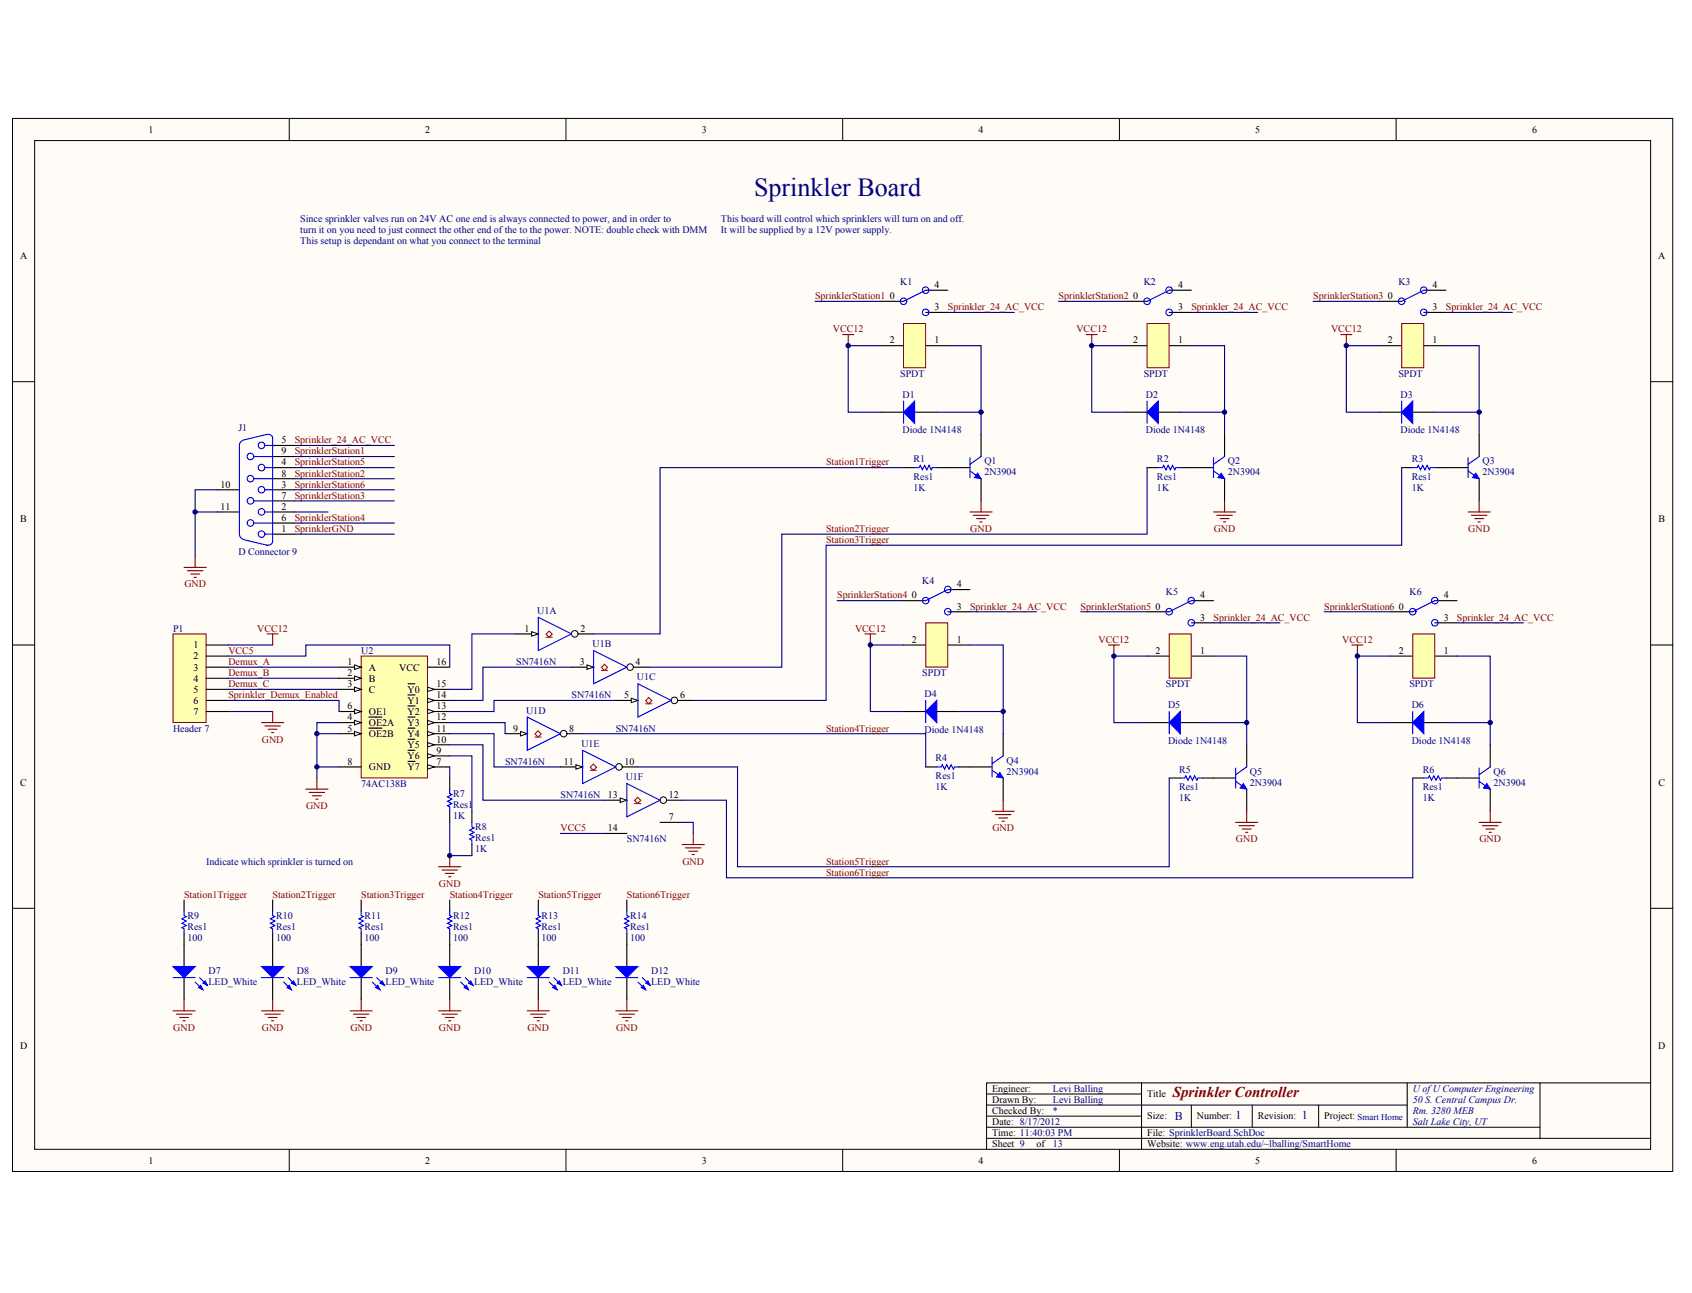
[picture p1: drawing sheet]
<svg xmlns="http://www.w3.org/2000/svg" width="271mm" height="207mm" viewBox="0 0 271 207" stroke-linecap="round" stroke-linejoin="round" font-family="sans-serif">
<g fill="#fffcf8" stroke="#000" stroke-width=".16">
<path d="M2 19h265.9v168.6h-265.9z"/>
<path d="M5.5 22.5h258.8v161.6h-258.8z"/>
</g>
<g fill="none" stroke="#000" stroke-width=".16">
<path d="M46.3 19v3.5M90.6 19v3.5M134.9 19v3.5M179.2 19v3.5M223.6 19v3.5M2 61.1h3.5M264.3 61.1h3.6M2 103.3h3.5M264.3 103.3h3.6M2 145.5h3.5M264.3 145.5h3.6M158 177h67.3"/>
<path d="M158 175.2h24.8M158 178.8h24.8M182.8 173.4h-24.8v10.7M190.8 177v3.5M200.5 177v3.5M211.2 177v3.5M225.3 173.4v7.1M246.6 173.4h-63.8v10.7M264.3 173.4h-17.7v8.9M46.3 184.1v3.5M90.6 184.1v3.5M134.9 184.1v3.5"/>
<path d="M158 182.3h106.3M158 180.5h88.6M179.2 184.1v3.5M223.6 184.1v3.5"/>
</g>
<path d="M141.1 48.3h3.6M141.1 55.4h3.6M148.2 46.5h3.6M148.2 50h3.6M148.2 55.4h3.6" fill="none" stroke="#000" stroke-width=".18"/>
<path d="M144.7 51.8h3.5v7.1h-3.5z" fill="#ffffb0" stroke="#800000" stroke-width=".16"/>
<g fill="none" stroke="#00f" stroke-width=".18">
<path d="M148.2 46.5l-3.5 1.8M39 70.5a.88 .88 0 0 0-.7 .8v14.2a.88 .88 0 0 0 .7 .9M40.6 76.7h3.1M40.6 73.1h3.1M42.4 78.4h1.3M42.4 74.9h1.3M42.4 71.3h1.3M42.7 69.6h.1a.66 .66 0 0 1 .8 .6M42.8 69.6l-3.8 .9M43.7 70.1v16.7M144.7 64.2v3.6M146.5 74.9h.7l.1-.4 .4 .7 .4-.7 .3 .7 .4-.7 .3 .7 .2-.3h.7"/>
<path d="M155.3 75.4l1.8 1.3M155.3 73.3v3.2M157.1 73.1l-1.8 1.3M39 86.4l3.8 .9M40.6 83.8h3.1M40.6 80.2h3.1M42.4 82h1.3M42.4 85.5h1.3M43.6 86.7a.66 .66 0 0 1-.9 .6"/>
<circle cx="144.7" cy="48.3" r=".52"/>
<circle cx="148.2" cy="46.5" r=".52"/>
<circle cx="148.2" cy="50" r=".52"/>
<circle cx="40.1" cy="76.7" r=".52"/>
<circle cx="40.1" cy="73.1" r=".52"/>
<circle cx="41.9" cy="74.9" r=".52"/>
<circle cx="41.9" cy="71.3" r=".52"/>
<circle cx="41.9" cy="78.4" r=".52"/>
<circle cx="40.1" cy="80.2" r=".52"/>
<circle cx="40.1" cy="83.8" r=".52"/>
<circle cx="41.9" cy="85.5" r=".52"/>
<circle cx="41.9" cy="82" r=".52"/>
</g>
<g fill="none" stroke="#000" stroke-width=".18">
<path d="M180.1 48.3h3.6M180.1 55.4h3.6M187.2 46.5h3.6M187.2 50h3.6M187.2 55.4h3.6M34.8 78.4h3.5M43.7 74.9h3.5M43.7 78.4h3.5M43.7 71.3h3.5M43.7 76.7h3.5M43.7 73.1h3.5M141.1 66h3.6"/>
<path d="M144.7 74.9h1.8M146.5 66h3.5M150 74.9h5.3M157.1 69.6v3.5M157.1 76.7v3.5M34.8 82h3.5M43.7 85.5h3.5M43.7 82h3.5M43.7 83.8h3.5M43.7 80.2h3.5"/>
</g>
<path d="M146.5 64.2v3.6l-1.8-1.8z" fill="#00f" stroke="#00f" stroke-width=".18"/>
<g fill="none" stroke="#000080" stroke-width=".18">
<path d="M130.5 48.3h10.6M151.8 55.4h5.3v10.6M151.8 50h10.6M34.8 78.4h-3.6v3.6M47.2 71.3h16M47.2 73.1h16M47.2 74.9h16M47.2 76.7h16M47.2 78.4h16M47.2 82h5.3M47.2 80.2h16M47.2 83.8h16"/>
<path d="M47.2 85.5h16"/>
</g>
<path d="M156.6 75.8l.5 .9-1.1-.2z" fill="#00f" stroke="#00f" stroke-width=".16"/>
<g fill="none" stroke="#800000" stroke-width=".18">
<path d="M134.9 53.6h1.8M135.8 53.6v1.8M29.5 90.9h3.5M30 91.4h2.5M30.5 91.9h1.5M31.1 92.5h.3M31.2 89.1v1.8M155.3 82h3.6M155.9 82.5h2.4M156.4 83.1h1.4M156.9 83.6h.4M157.1 80.2v1.8"/>
<path d="M42.8 101.5h1.7M43.7 101.5v1.8"/>
</g>
<path d="M183.7 51.8h3.5v7.1h-3.5z" fill="#ffffb0" stroke="#800000" stroke-width=".16"/>
<g fill="none" stroke="#00f" stroke-width=".18">
<path d="M187.2 46.5l-3.5 1.8M183.7 64.2v3.6M185.5 74.9h.7l.1-.4 .4 .7 .3-.7 .4 .7 .4-.7 .3 .7 .2-.3h.7M194.3 75.4l1.8 1.3M194.3 73.3v3.2M196.1 73.1l-1.8 1.3"/>
<circle cx="183.7" cy="48.3" r=".52"/>
<circle cx="187.2" cy="46.5" r=".52"/>
<circle cx="187.2" cy="50" r=".52"/>
</g>
<path d="M220.9 48.3h3.5M220.9 55.4h3.5M228 46.5h3.5M228 50h3.5M228 55.4h3.5M180.1 66h3.6M183.7 74.9h1.8M185.5 66h3.5M189 74.9h5.3M196.1 69.6v3.5M196.1 76.7v3.5" fill="none" stroke="#000" stroke-width=".18"/>
<path d="M185.5 64.2v3.6l-1.8-1.8z" fill="#00f" stroke="#00f" stroke-width=".18"/>
<path d="M169.5 48.3h10.6M190.8 55.4h5.3v10.6M190.8 50h10.6" fill="none" stroke="#000080" stroke-width=".18"/>
<path d="M195.6 75.8l.5 .9-1.1-.2z" fill="#00f" stroke="#00f" stroke-width=".16"/>
<path d="M173.9 53.6h1.8M174.8 53.6v1.8M194.3 82h3.6M194.8 82.5h2.5M195.4 83.1h1.4M195.9 83.6h.4M196.1 80.2v1.8" fill="none" stroke="#800000" stroke-width=".18"/>
<path d="M224.4 51.8h3.6v7.1h-3.6z" fill="#ffffb0" stroke="#800000" stroke-width=".16"/>
<g fill="none" stroke="#00f" stroke-width=".18">
<path d="M228 46.5l-3.6 1.8M224.4 64.2v3.6M226.2 74.9h.7l.2-.4 .4 .7 .3-.7 .4 .7 .3-.7 .4 .7 .2-.3h.7M235.1 75.4l1.8 1.3M235.1 73.3v3.2M236.9 73.1l-1.8 1.3"/>
<circle cx="224.4" cy="48.3" r=".52"/>
<circle cx="228" cy="46.5" r=".52"/>
<circle cx="228" cy="50" r=".52"/>
</g>
<path d="M220.9 66h3.5M224.4 74.9h1.8M226.2 66h3.6M229.8 74.9h5.3M236.9 69.6v3.5M236.9 76.7v3.5M144.7 96.2h3.5M151.8 94.4h3.5M151.8 98h3.5M144.7 103.3h3.5M151.8 103.3h3.5" fill="none" stroke="#000" stroke-width=".18"/>
<path d="M226.2 64.2v3.6l-1.8-1.8z" fill="#00f" stroke="#00f" stroke-width=".18"/>
<path d="M210.3 48.3h10.6M231.5 55.4h5.4v10.6M231.5 50h10.7" fill="none" stroke="#000080" stroke-width=".18"/>
<path d="M236.3 75.8l.6 .9-1.1-.2z" fill="#00f" stroke="#00f" stroke-width=".16"/>
<path d="M214.7 53.6h1.8M215.6 53.6v1.8M235.1 82h3.5M235.6 82.5h2.5M236.1 83.1h1.5M236.7 83.6h.3M236.9 80.2v1.8" fill="none" stroke="#800000" stroke-width=".18"/>
<path d="M148.2 99.8h3.6v7h-3.6z" fill="#ffffb0" stroke="#800000" stroke-width=".16"/>
<g fill="none" stroke="#00f" stroke-width=".18">
<path d="M151.8 94.4l-3.6 1.8M148.2 112.2v3.5M150 122.8h.7l.2-.3 .3 .7 .4-.7 .4 .7 .3-.7 .4 .7 .1-.4h.7M158.9 123.4l1.7 1.2M158.9 121.2v3.2M160.6 121.1l-1.7 1.2"/>
<circle cx="148.2" cy="96.2" r=".52"/>
<circle cx="151.8" cy="94.4" r=".52"/>
<circle cx="151.8" cy="98" r=".52"/>
</g>
<path d="M183.7 98h3.5M190.8 96.2h3.5M190.8 99.8h3.5M144.7 114h3.5M150 114h3.5M160.6 117.5v3.6M183.7 105.1h3.5M190.8 105.1h3.5M148.2 122.8h1.8M153.5 122.8h5.4M160.6 124.6v3.6" fill="none" stroke="#000" stroke-width=".18"/>
<path d="M150 112.2v3.5l-1.8-1.7z" fill="#00f" stroke="#00f" stroke-width=".18"/>
<path d="M134 96.2h10.7M155.3 98h10.7M155.3 103.3h5.3v10.7" fill="none" stroke="#000080" stroke-width=".18"/>
<path d="M160.1 123.7l.5 .9-1-.2z" fill="#00f" stroke="#00f" stroke-width=".16"/>
<path d="M138.5 101.5h1.8M139.4 101.5v1.8M158.9 129.9h3.5M159.4 130.5h2.5M159.9 131h1.4M160.5 131.5h.3M160.6 128.2v1.7" fill="none" stroke="#800000" stroke-width=".18"/>
<path d="M187.2 101.5h3.5v7.1h-3.5z" fill="#ffffb0" stroke="#800000" stroke-width=".16"/>
<g fill="none" stroke="#00f" stroke-width=".18">
<path d="M190.8 96.2l-3.6 1.8M187.2 114v3.5M189 124.6h.7l.2-.3 .3 .7 .4-.7 .3 .7 .4-.7 .4 .7 .1-.4h.7M197.9 125.1l1.7 1.3M197.9 123v3.2M199.6 122.8l-1.7 1.3"/>
<circle cx="187.2" cy="98" r=".52"/>
<circle cx="190.8" cy="99.7" r=".52"/>
<circle cx="190.8" cy="96.2" r=".52"/>
</g>
<path d="M222.7 98h3.5M229.8 96.2h3.5M229.8 99.8h3.5M183.7 115.7h3.5M189 115.7h3.5M199.6 119.3v3.5M222.7 105.1h3.5M229.8 105.1h3.5M187.2 124.6h1.8M192.5 124.6h5.4M199.6 126.4v3.5" fill="none" stroke="#000" stroke-width=".18"/>
<path d="M189 114v3.5l-1.8-1.8z" fill="#00f" stroke="#00f" stroke-width=".18"/>
<path d="M173 98h10.7M194.3 99.8h10.6M194.3 105.1h5.3v10.6" fill="none" stroke="#000080" stroke-width=".18"/>
<path d="M199.1 125.5l.5 .9-1-.2z" fill="#00f" stroke="#00f" stroke-width=".16"/>
<path d="M177.5 103.3h1.7M178.4 103.3v1.8M197.9 131.7h3.5M198.4 132.2h2.5M198.9 132.8h1.4M199.5 133.3h.3M199.6 129.9v1.8" fill="none" stroke="#800000" stroke-width=".18"/>
<path d="M226.2 101.5h3.5v7.1h-3.5z" fill="#ffffb0" stroke="#800000" stroke-width=".16"/>
<g fill="none" stroke="#00f" stroke-width=".18">
<path d="M229.8 96.2l-3.6 1.8M226.2 114v3.5M228 124.6h.7l.2-.3 .3 .7 .4-.7 .3 .7 .4-.7 .3 .7 .2-.4h.7M236.9 125.1l1.7 1.3M236.9 123v3.2M238.6 122.8l-1.7 1.3M27.7 156.6h3.5M29.5 145.9v.7l.3 .2-.7 .4 .7 .3-.7 .4 .7 .3-.7 .4 .4 .2v.7M31.2 157.3l1.3 1.2M32 156.6l1.2 1.2"/>
<circle cx="226.2" cy="98" r=".52"/>
<circle cx="229.8" cy="99.7" r=".52"/>
<circle cx="229.8" cy="96.2" r=".52"/>
</g>
<path d="M222.7 115.7h3.5M228 115.7h3.5M238.6 119.3v3.5M226.2 124.6h1.8M231.5 124.6h5.4M238.6 126.4v3.5M29.5 144.1v1.8M29.5 149.5v5.3M29.5 156.6v3.5" fill="none" stroke="#000" stroke-width=".18"/>
<g fill="#00f" stroke="#00f" stroke-width=".18">
<path d="M228 114v3.5l-1.8-1.8z"/>
<path d="M27.7 154.8h3.5l-1.7 1.8z"/>
<path d="M32.1 157.8l.4 .7-.7-.3z"/>
<path d="M32.8 157.1l.4 .7-.7-.3z"/>
</g>
<path d="M212 98h10.7M233.3 99.8h10.6M36.6 103.3h7.1M36.6 114h7.1M233.3 105.1h5.3v10.6" fill="none" stroke="#000080" stroke-width=".18"/>
<path d="M238.1 125.5l.5 .9-1-.2z" fill="#00f" stroke="#00f" stroke-width=".16"/>
<g fill="none" stroke="#800000" stroke-width=".18">
<path d="M41.9 115.7h3.5M42.4 116.3h2.5M42.9 116.8h1.5M43.5 117.3h.3M43.7 114v1.7M216.5 103.3h1.7M217.4 103.3v1.8M236.9 131.7h3.5M237.4 132.2h2.5M237.9 132.8h1.4M238.4 133.3h.4M238.6 129.9v1.8"/>
<path d="M27.7 161.9h3.5M28.2 162.4h2.5M28.8 163h1.4M29.3 163.5h.4M29.5 160.1v1.8"/>
</g>
<path d="M57.8 105.1h10.7v19.5h-10.7z" fill="#ffffb0" stroke="#800000" stroke-width=".16"/>
<path d="M54.3 106.9h3.5" fill="none" stroke="#000" stroke-width=".18"/>
<path d="M56.8 106.5l1 .4-1 .3z" fill="#fffcf8" stroke="#000" stroke-width=".16"/>
<path d="M54.3 108.6h3.5" fill="none" stroke="#000" stroke-width=".18"/>
<path d="M56.8 108.3l1 .3-1 .4z" fill="#fffcf8" stroke="#000" stroke-width=".16"/>
<path d="M54.3 110.4h3.5" fill="none" stroke="#000" stroke-width=".18"/>
<path d="M56.8 110l1 .4-1 .4z" fill="#fffcf8" stroke="#000" stroke-width=".16"/>
<path d="M54.3 115.7h3.5" fill="none" stroke="#000" stroke-width=".18"/>
<path d="M56.8 115.4l1 .3-1 .4z" fill="#fffcf8" stroke="#000" stroke-width=".16"/>
<path d="M54.3 117.5h3.5M59.1 114.8h2" fill="none" stroke="#000" stroke-width=".18"/>
<path d="M56.8 117.1l1 .4-1 .4z" fill="#fffcf8" stroke="#000" stroke-width=".16"/>
<path d="M54.3 114h3.5M59.1 116.6h2" fill="none" stroke="#000" stroke-width=".18"/>
<path d="M56.8 113.6l1 .4-1 .3z" fill="#fffcf8" stroke="#000" stroke-width=".16"/>
<path d="M68.5 122.8h3.5" fill="none" stroke="#000" stroke-width=".18"/>
<path d="M68.5 122.5l1 .3-1 .4z" fill="#fffcf8" stroke="#000" stroke-width=".16"/>
<path d="M54.3 122.8h3.5M65.3 121.9h1.1M68.5 121.1h3.5" fill="none" stroke="#000" stroke-width=".18"/>
<path d="M68.5 120.7l1 .4-1 .3z" fill="#fffcf8" stroke="#000" stroke-width=".16"/>
<path d="M68.5 119.3h3.5M65.3 120.2h1.1" fill="none" stroke="#000" stroke-width=".18"/>
<path d="M68.5 118.9l1 .4-1 .3z" fill="#fffcf8" stroke="#000" stroke-width=".16"/>
<path d="M65.3 118.4h1.1M68.5 117.5h3.5" fill="none" stroke="#000" stroke-width=".18"/>
<path d="M68.5 117.1l1 .4-1 .4z" fill="#fffcf8" stroke="#000" stroke-width=".16"/>
<path d="M65.3 116.6h1.1M68.5 115.7h3.5" fill="none" stroke="#000" stroke-width=".18"/>
<path d="M68.5 115.4l1 .3-1 .4z" fill="#fffcf8" stroke="#000" stroke-width=".16"/>
<path d="M65.3 114.8h1.1M68.5 114h3.5" fill="none" stroke="#000" stroke-width=".18"/>
<path d="M68.5 113.6l1 .4-1 .3z" fill="#fffcf8" stroke="#000" stroke-width=".16"/>
<path d="M65.3 113.1h1.1M68.5 112.2h3.5" fill="none" stroke="#000" stroke-width=".18"/>
<path d="M68.5 111.8l1 .4-1 .3z" fill="#fffcf8" stroke="#000" stroke-width=".16"/>
<path d="M65.3 111.3h1.1M68.5 110.4h3.5" fill="none" stroke="#000" stroke-width=".18"/>
<path d="M68.5 110l1 .4-1 .4z" fill="#fffcf8" stroke="#000" stroke-width=".16"/>
<path d="M65.3 109.5h1.1M68.5 106.9h3.5M82.6 101.5h3.6" fill="none" stroke="#000" stroke-width=".18"/>
<path d="M36.6 112.2h17.7v1.8M36.6 106.9h17.7M36.6 108.6h17.7M36.6 110.4h17.7" fill="none" stroke="#000080" stroke-width=".18"/>
<path d="M49 126.4h3.5M49.5 126.9h2.5M50 127.4h1.5M50.6 128h.3M50.7 124.6v1.8" fill="none" stroke="#800000" stroke-width=".18"/>
<path d="M85.1 101.2l1.1 .3-1.1 .4z" fill="#fffcf8" stroke="#000" stroke-width=".16"/>
<path d="M91.5 101.5h3.6" fill="none" stroke="#000" stroke-width=".18"/>
<circle cx="92" cy="101.5" r=".52" fill="#fffcf8" stroke="#000" stroke-width=".16"/>
<path d="M86.2 98.9l5.3 2.6-5.3 2.7z" fill="none" stroke="#00f" stroke-width=".18"/>
<path d="M87.4 102.1h1M87.9 101.1l.5 .5-.5 .5-.5-.5z" fill="none" stroke="#f00" stroke-width=".18"/>
<path d="M91.5 106.9h3.6" fill="none" stroke="#000" stroke-width=".18"/>
<path d="M94 106.5l1.1 .4-1.1 .3z" fill="#fffcf8" stroke="#000" stroke-width=".16"/>
<path d="M100.4 106.9h3.5" fill="none" stroke="#000" stroke-width=".18"/>
<circle cx="100.9" cy="106.8" r=".52" fill="#fffcf8" stroke="#000" stroke-width=".16"/>
<path d="M95.1 104.2l5.3 2.7-5.3 2.6z" fill="none" stroke="#00f" stroke-width=".18"/>
<path d="M96.3 107.4h1M96.8 106.4l.5 .5-.5 .5-.5-.5z" fill="none" stroke="#f00" stroke-width=".18"/>
<g fill="none" stroke="#000080" stroke-width=".18">
<path d="M141.1 55.4h-5.3v10.6h5.3M180.1 55.4h-5.3v10.6h5.3M220.9 55.4h-5.3v10.6h5.3M150 66h7.1v3.6M189 66h7.1v3.6M229.8 66h7.1v3.6M34.8 82h-3.6v7.1M50.7 117.5v5.3M144.7 103.3h-5.3v10.7h5.3M153.5 114h7.1v3.5M183.7 105.1h-5.3v10.6h5.3M192.5 115.7h7.1v3.6"/>
<path d="M222.7 105.1h-5.3v10.6h5.3M231.5 115.7h7.1v3.6"/>
</g>
<path d="M98.6 112.2h3.5" fill="none" stroke="#000" stroke-width=".18"/>
<path d="M101.1 111.8l1 .4-1 .3z" fill="#fffcf8" stroke="#000" stroke-width=".16"/>
<path d="M107.5 112.2h3.5" fill="none" stroke="#000" stroke-width=".18"/>
<circle cx="108" cy="112.2" r=".52" fill="#fffcf8" stroke="#000" stroke-width=".16"/>
<path d="M102.1 109.5l5.4 2.7-5.4 2.6z" fill="none" stroke="#00f" stroke-width=".18"/>
<path d="M103.4 112.7h1M103.9 111.7l.5 .5-.5 .5-.5-.5z" fill="none" stroke="#f00" stroke-width=".18"/>
<path d="M80.9 117.5h3.5" fill="none" stroke="#000" stroke-width=".18"/>
<path d="M83.4 117.1l1 .4-1 .4z" fill="#fffcf8" stroke="#000" stroke-width=".16"/>
<path d="M89.7 117.5h3.6" fill="none" stroke="#000" stroke-width=".18"/>
<circle cx="90.3" cy="117.5" r=".52" fill="#fffcf8" stroke="#000" stroke-width=".16"/>
<path d="M84.4 114.8l5.3 2.7-5.3 2.7z" fill="none" stroke="#00f" stroke-width=".18"/>
<path d="M85.7 118h1M86.2 117l.5 .5-.5 .5-.5-.5z" fill="none" stroke="#f00" stroke-width=".18"/>
<path d="M89.7 122.8h3.6" fill="none" stroke="#000" stroke-width=".18"/>
<path d="M92.2 122.5l1.1 .3-1.1 .4z" fill="#fffcf8" stroke="#000" stroke-width=".16"/>
<path d="M98.6 122.8h3.5" fill="none" stroke="#000" stroke-width=".18"/>
<circle cx="99.1" cy="122.8" r=".52" fill="#fffcf8" stroke="#000" stroke-width=".16"/>
<path d="M93.3 120.2l5.3 2.6-5.3 2.7z" fill="none" stroke="#00f" stroke-width=".18"/>
<path d="M94.5 123.4h1M95 122.4l.5 .5-.5 .5-.5-.5z" fill="none" stroke="#f00" stroke-width=".18"/>
<path d="M96.8 133.5h3.6M96.8 128.2h3.6M105.7 131.7h3.5" fill="none" stroke="#000" stroke-width=".18"/>
<path d="M99.3 127.8l1.1 .4-1.1 .3z" fill="#fffcf8" stroke="#000" stroke-width=".16"/>
<path d="M105.7 128.2h3.5" fill="none" stroke="#000" stroke-width=".18"/>
<circle cx="106.2" cy="128.1" r=".52" fill="#fffcf8" stroke="#000" stroke-width=".16"/>
<path d="M72 126.4v.7l.4 .2-.7 .3 .7 .4-.7 .3 .7 .4-.7 .3 .3 .2v.7M75.6 131.7v.7l.3 .2-.7 .4 .7 .3-.7 .4 .7 .3-.7 .4 .4 .1v.8M100.4 125.5l5.3 2.7-5.3 2.6z" fill="none" stroke="#00f" stroke-width=".18"/>
<path d="M101.6 128.7h1M102.1 127.7l.5 .5-.5 .5-.5-.5z" fill="none" stroke="#f00" stroke-width=".18"/>
<path d="M54.3 115.7h-3.6v1.8h3.6M72 115.7h8.9v1.8M72 117.5h7.1v5.3h10.6M72 119.3h5.3v8.9h19.5M82.6 101.5h-7v8.9h-3.6M91.5 106.9h-14.2v5.3h-5.3M98.6 112.2h-19.5v1.8h-7.1M54.3 122.8h-3.6v1.8M72 121.1h3.6v8.8M72 131.7v5.3h3.6M72 122.8v1.8" fill="none" stroke="#000080" stroke-width=".18"/>
<path d="M72 124.6v1.8M72 129.9v1.8M75.6 129.9v1.8M75.6 135.3v1.7" fill="none" stroke="#000" stroke-width=".18"/>
<path d="M70.2 138.8h3.6M70.8 139.3h2.5M71.3 139.9h1.4M72 137v1.8M71.8 140.4h.4" fill="none" stroke="#800000" stroke-width=".18"/>
<path d="M27.7 101.5h5.3v14.2h-5.3z" fill="#ffffb0" stroke="#800000" stroke-width=".16"/>
<g fill="none" stroke="#000" stroke-width=".18">
<path d="M33 103.3h3.6M33 105.1h3.6M33 106.9h3.6M33 108.6h3.6M33 110.4h3.6M33 112.2h3.6M33 114h3.6M43.7 144.1v1.8M43.7 149.5v5.3M43.7 156.6v3.5M57.8 144.1v1.8M57.8 149.5v5.3"/>
<path d="M57.8 156.6v3.5M72 144.1v1.8M72 149.5v5.3M72 156.6v3.5M86.2 144.1v1.8M86.2 149.5v5.3M86.2 156.6v3.5M100.4 144.1v1.8M100.4 149.5v5.3M100.4 156.6v3.5"/>
</g>
<path d="M144.7 74.9h-39v26.6h-10.6M183.7 74.9v10.6h-58.5v21.4h-21.3M224.4 74.9v12.4h-92.1v24.9h-21.3M36.6 105.1h12.4v-1.8h23v3.6M93.3 117.5h54.9v5.3M89.7 133.5h7.1M102.1 122.8h16v16h69.1v-14.2M109.2 131.7h1.8v1.8M226.2 124.6v16h-109.9v-12.4h-7.1" fill="none" stroke="#000080" stroke-width=".18"/>
<g fill="none" stroke="#800000" stroke-width=".18">
<path d="M109.2 135.3h3.6M109.8 135.8h2.4M110.3 136.3h1.4M110.8 136.9h.4M111 133.5v1.8M41.9 161.9h3.5M42.4 162.4h2.5M42.9 163h1.5M43.5 163.5h.3M43.7 160.1v1.8M56.1 161.9h3.5M56.6 162.4h2.5"/>
<path d="M57.1 163h1.4M57.7 163.5h.3M57.8 160.1v1.8M70.2 161.9h3.6M70.8 162.4h2.5M71.3 163h1.4M71.8 163.5h.4M72 160.1v1.8M84.4 161.9h3.6M85 162.4h2.4M85.5 163h1.4M86 163.5h.4"/>
<path d="M86.2 160.1v1.8M98.6 161.9h3.5M99.1 162.4h2.5M99.7 163h1.4M100.2 163.5h.4M100.4 160.1v1.8"/>
</g>
<g fill="none" stroke="#00f" stroke-width=".18">
<path d="M41.9 156.6h3.5M43.7 145.9v.7l.3 .2-.7 .4 .7 .3-.7 .4 .7 .3-.7 .4 .4 .2v.7M45.4 157.3l1.3 1.2M46.1 156.6l1.3 1.2M56.1 156.6h3.5M57.8 145.9v.7l.4 .2-.7 .4 .7 .3-.7 .4 .7 .3-.7 .4 .3 .2v.7M59.6 157.3l1.2 1.2M60.3 156.6l1.3 1.2M70.2 156.6h3.6M72 145.9v.7l.4 .2-.7 .4 .7 .3-.7 .4 .7 .3-.7 .4 .3 .2v.7M73.8 157.3l1.2 1.2M74.5 156.6l1.2 1.2"/>
<path d="M84.4 156.6h3.6M86.2 145.9v.7l.3 .2-.7 .4 .7 .3-.7 .4 .7 .3-.7 .4 .4 .2v.7M88 157.3l1.2 1.2M88.7 156.6l1.2 1.2M98.6 156.6h3.5M100.4 145.9v.7l.3 .2-.7 .4 .7 .3-.7 .4 .7 .3-.7 .4 .4 .2v.7M102.1 157.3l1.3 1.2M102.9 156.6l1.2 1.2"/>
</g>
<g fill="#00f" stroke="#00f" stroke-width=".18">
<path d="M41.9 154.8h3.5l-1.7 1.8z"/>
<path d="M46.3 157.8l.4 .7-.7-.3z"/>
<path d="M47 157.1l.4 .7-.7-.3z"/>
<path d="M56.1 154.8h3.5l-1.8 1.8z"/>
<path d="M60.5 157.8l.3 .7-.7-.3z"/>
<path d="M61.2 157.1l.4 .7-.8-.3z"/>
<path d="M70.2 154.8h3.6l-1.8 1.8z"/>
<path d="M74.7 157.8l.3 .7-.7-.3z"/>
<path d="M75.4 157.1l.3 .7-.7-.3z"/>
<path d="M84.4 154.8h3.6l-1.8 1.8z"/>
<path d="M88.9 157.8l.3 .7-.7-.3z"/>
<path d="M89.6 157.1l.3 .7-.7-.3z"/>
<path d="M98.6 154.8h3.5l-1.7 1.8z"/>
<path d="M103 157.8l.4 .7-.7-.3z"/>
<path d="M103.7 157.1l.4 .7-.7-.3z"/>
</g>
<g fill="#000080" stroke="#000080" stroke-width=".16">
<circle cx="31.2" cy="82" r=".35"/>
<circle cx="50.7" cy="122.8" r=".35"/>
<circle cx="50.7" cy="117.5" r=".35"/>
<circle cx="72" cy="137" r=".35"/>
<circle cx="135.8" cy="55.4" r=".35"/>
<circle cx="139.4" cy="103.3" r=".35"/>
<circle cx="157.1" cy="66" r=".35"/>
<circle cx="160.6" cy="113.9" r=".35"/>
<circle cx="174.8" cy="55.4" r=".35"/>
<circle cx="178.4" cy="105.1" r=".35"/>
<circle cx="196.1" cy="66" r=".35"/>
<circle cx="199.6" cy="115.7" r=".35"/>
<circle cx="215.6" cy="55.4" r=".35"/>
<circle cx="217.3" cy="105.1" r=".35"/>
<circle cx="236.8" cy="66" r=".35"/>
<circle cx="238.6" cy="115.7" r=".35"/>
</g>
<text font-size="4.2" fill="#000080" x="120.8" y="31.4">Sprinkler Board</text>
<text font-size="2.4" fill="#800000" x="187.8" y="175.7">Sprinkler Controller</text>
<g font-size="1.9" fill="#000080">
<text x="188.1" y="179.4">B</text>
<text x="197.9" y="179.2">1</text>
<text x="208.5" y="179.2">1</text>
</g>
<g font-size="1.6">
<text x="23.8" y="21.3">1</text>
<text x="68.1" y="21.3">2</text>
<text x="112.4" y="21.3">3</text>
<text x="156.7" y="21.3">4</text>
<text x="201" y="21.3">5</text>
<text x="245.3" y="21.3">6</text>
<text x="3.2" y="41.5">A</text>
<text x="265.5" y="41.5">A</text>
<text x="142.5" y="47.9">0</text>
<text x="149.7" y="46.1">4</text>
<text x="181.5" y="47.9">0</text>
<text x="188.6" y="46.1">4</text>
<text x="222.2" y="47.9">0</text>
<text x="229.4" y="46.1">4</text>
<text x="149.7" y="49.7">3</text>
<text x="188.6" y="49.7">3</text>
<text x="229.4" y="49.7">3</text>
<text x="142.5" y="55">2</text>
<text x="149.7" y="55">1</text>
<text x="181.5" y="55">2</text>
<text x="188.6" y="55">1</text>
<text x="222.2" y="55">2</text>
<text x="229.4" y="55">1</text>
<text x="45.1" y="71">5</text>
<text x="45.1" y="74.5">4</text>
<text x="45.1" y="76.3">8</text>
<text x="45.1" y="72.8">9</text>
<text x="3.2" y="83.6">B</text>
<text x="35.3" y="81.6">11</text>
<text x="35.3" y="78.1">10</text>
<text x="45.1" y="81.6">2</text>
<text x="45.1" y="78.1">3</text>
<text x="45.1" y="83.4">6</text>
<text x="45.1" y="79.9">7</text>
<text x="265.6" y="83.6">B</text>
<text x="45.1" y="85.2">1</text>
<text x="146" y="95.9">0</text>
<text x="153.2" y="94.1">4</text>
<text x="192.2" y="95.9">4</text>
<text x="231.2" y="95.9">4</text>
<text x="84" y="101.2">1</text>
<text x="92.9" y="101.2">2</text>
<text x="153.2" y="97.6">3</text>
<text x="185" y="97.6">0</text>
<text x="192.2" y="99.4">3</text>
<text x="224" y="97.6">0</text>
<text x="231.2" y="99.4">3</text>
<text x="31" y="103.8">1</text>
<text x="31" y="105.6">2</text>
<text x="31" y="107.4">3</text>
<text x="55.6" y="106.5">1</text>
<text x="59.1" y="107.4">A</text>
<text x="63.9" y="107.4">VCC</text>
<text x="69.9" y="106.5">16</text>
<text x="92.8" y="106.5">3</text>
<text x="101.8" y="106.5">4</text>
<text x="146" y="103">2</text>
<text x="153.2" y="103">1</text>
<text x="185" y="104.7">2</text>
<text x="192.2" y="104.7">1</text>
<text x="224" y="104.7">2</text>
<text x="231.2" y="104.7">1</text>
<text x="31" y="109.2">4</text>
<text x="31" y="110.9">5</text>
<text x="31" y="112.7">6</text>
<text x="55.6" y="108.3">2</text>
<text x="55.6" y="110.1">3</text>
<text x="55.6" y="113.6">6</text>
<text x="59.1" y="109.2">B</text>
<text x="59.1" y="110.9">C</text>
<text x="65.3" y="112.7">Y1</text>
<text x="65.3" y="110.9">Y0</text>
<text x="69.9" y="113.6">13</text>
<text x="69.9" y="111.8">14</text>
<text x="69.9" y="110.1">15</text>
<text x="99.9" y="111.8">5</text>
<text x="108.9" y="111.8">6</text>
<text x="31" y="114.5">7</text>
<text x="55.6" y="115.4">4</text>
<text x="55.6" y="117.2">5</text>
<text x="59.1" y="116.3">OE2A</text>
<text x="59.1" y="118">OE2B</text>
<text x="59.1" y="114.5">OE1</text>
<text x="65.3" y="119.8">Y5</text>
<text x="65.3" y="118">Y4</text>
<text x="65.3" y="116.3">Y3</text>
<text x="65.3" y="114.5">Y2</text>
<text x="69.9" y="118.9">10</text>
<text x="69.9" y="117.2">11</text>
<text x="69.9" y="115.4">12</text>
<text x="82.2" y="117.2">9</text>
<text x="91.2" y="117.2">8</text>
<text x="3.2" y="125.8">C</text>
<text x="55.6" y="122.5">8</text>
<text x="59.1" y="123.4">GND</text>
<text x="65.3" y="123.4">Y7</text>
<text x="65.3" y="121.6">Y6</text>
<text x="69.9" y="122.5">7</text>
<text x="69.9" y="120.7">9</text>
<text x="90.3" y="122.5">11</text>
<text x="100" y="122.5">10</text>
<text x="265.6" y="125.8">C</text>
<text x="97.4" y="127.8">13</text>
<text x="107.1" y="131.4">7</text>
<text x="107.1" y="127.8">12</text>
<text x="97.4" y="133.1">14</text>
<text x="3.2" y="168">D</text>
<text x="265.5" y="168">D</text>
<text x="158.9" y="174.9">Engineer:</text>
<text x="158.9" y="176.6">Drawn By:</text>
<text x="158.9" y="178.4">Checked By:</text>
<text x="183.7" y="175.7">Title</text>
<text x="183.7" y="179.3">Size:</text>
<text x="191.7" y="179.3">Number:</text>
<text x="201.4" y="179.3">Revision:</text>
<text x="212" y="179.3">Project: Smart Home</text>
<text x="158.9" y="180.2">Date: 8/17/2012</text>
<text x="158.9" y="183.7">Sheet 9</text>
<text x="158.9" y="182">Time: 11:40:03 PM</text>
<text x="166" y="183.7">of</text>
<text x="183.7" y="182">File: SprinklerBoard.SchDoc</text>
<text x="183.7" y="183.7">Website: www.eng.utah.edu/~lballing/SmartHome</text>
<text x="23.8" y="186.4">1</text>
<text x="68.1" y="186.4">2</text>
<text x="112.4" y="186.4">3</text>
<text x="156.7" y="186.4">4</text>
<text x="201" y="186.4">5</text>
<text x="245.3" y="186.4">6</text>
</g>
<g font-size="1.6" fill="#000080">
<text x="48.1" y="35.5">Since sprinkler valves run on 24V AC one end is always connected to power, and in order to</text>
<text x="115.4" y="35.5">This board will control which sprinklers will turn on and off.</text>
<text x="48.1" y="37.3">turn it on you need to just connect the other end of the to the power. NOTE: double check with DMM</text>
<text x="48.1" y="39">This setup is dependant on what you connect to the terminal</text>
<text x="115.4" y="37.3">It will be supplied by a 12V power supply.</text>
<text x="144.1" y="45.6">K1</text>
<text x="183.1" y="45.6">K2</text>
<text x="223.9" y="45.6">K3</text>
<text x="144.1" y="60.3">SPDT</text>
<text x="144.5" y="63.7">D1</text>
<text x="183.1" y="60.3">SPDT</text>
<text x="183.5" y="63.7">D2</text>
<text x="223.9" y="60.3">SPDT</text>
<text x="224.3" y="63.7">D3</text>
<text x="38.2" y="69">J1</text>
<text x="144.5" y="69.4">Diode 1N4148</text>
<text x="183.5" y="69.4">Diode 1N4148</text>
<text x="224.3" y="69.4">Diode 1N4148</text>
<text x="146.3" y="74">R1</text>
<text x="146.3" y="76.9">Res1</text>
<text x="157.6" y="74.4">Q1</text>
<text x="157.6" y="76.1">2N3904</text>
<text x="185.3" y="74">R2</text>
<text x="185.3" y="76.9">Res1</text>
<text x="196.6" y="74.4">Q2</text>
<text x="196.6" y="76.1">2N3904</text>
<text x="226" y="74">R3</text>
<text x="226" y="76.9">Res1</text>
<text x="237.4" y="74.4">Q3</text>
<text x="237.4" y="76.1">2N3904</text>
<text x="146.3" y="78.6">1K</text>
<text x="185.3" y="78.6">1K</text>
<text x="226" y="78.6">1K</text>
<text x="38.2" y="88.9">D Connector 9</text>
<text x="147.7" y="93.6">K4</text>
<text x="186.7" y="95.3">K5</text>
<text x="225.7" y="95.3">K6</text>
<text x="27.7" y="101.2">P1</text>
<text x="86" y="98.3">U1A</text>
<text x="57.8" y="104.7">U2</text>
<text x="82.7" y="106.5">SN7416N</text>
<text x="94.9" y="103.7">U1B</text>
<text x="91.5" y="111.8">SN7416N</text>
<text x="102" y="109">U1C</text>
<text x="147.7" y="108.3">SPDT</text>
<text x="148" y="111.7">D4</text>
<text x="186.7" y="110.1">SPDT</text>
<text x="187" y="113.4">D5</text>
<text x="225.7" y="110.1">SPDT</text>
<text x="226" y="113.4">D6</text>
<text x="27.7" y="117.2">Header 7</text>
<text x="84.2" y="114.3">U1D</text>
<text x="93.1" y="119.6">U1E</text>
<text x="98.6" y="117.2">SN7416N</text>
<text x="148" y="117.3">Diode 1N4148</text>
<text x="187" y="119.1">Diode 1N4148</text>
<text x="226" y="119.1">Diode 1N4148</text>
<text x="80.9" y="122.5">SN7416N</text>
<text x="100.2" y="125">U1F</text>
<text x="149.8" y="121.9">R4</text>
<text x="149.8" y="124.8">Res1</text>
<text x="161.2" y="122.3">Q4</text>
<text x="161.2" y="124.1">2N3904</text>
<text x="188.8" y="123.7">R5</text>
<text x="200.2" y="124.1">Q5</text>
<text x="200.2" y="125.9">2N3904</text>
<text x="227.8" y="123.7">R6</text>
<text x="239.2" y="124.1">Q6</text>
<text x="239.2" y="125.9">2N3904</text>
<text x="57.8" y="126">74AC138B</text>
<text x="72.5" y="131.2">1K</text>
<text x="72.5" y="127.6">R7</text>
<text x="72.5" y="129.4">Res1</text>
<text x="89.7" y="127.8">SN7416N</text>
<text x="149.8" y="126.6">1K</text>
<text x="188.8" y="128.4">1K</text>
<text x="188.8" y="126.6">Res1</text>
<text x="227.8" y="128.4">1K</text>
<text x="227.8" y="126.6">Res1</text>
<text x="76.1" y="136.5">1K</text>
<text x="76.1" y="133">R8</text>
<text x="76.1" y="134.7">Res1</text>
<text x="100.4" y="134.9">SN7416N</text>
<text x="33" y="138.5">Indicate which sprinkler is turned on</text>
<text x="30" y="147.2">R9</text>
<text x="30" y="148.9">Res1</text>
<text x="44.2" y="147.2">R10</text>
<text x="44.2" y="148.9">Res1</text>
<text x="58.4" y="147.2">R11</text>
<text x="58.4" y="148.9">Res1</text>
<text x="72.5" y="147.2">R12</text>
<text x="72.5" y="148.9">Res1</text>
<text x="86.7" y="147.2">R13</text>
<text x="86.7" y="148.9">Res1</text>
<text x="100.9" y="147.2">R14</text>
<text x="100.9" y="148.9">Res1</text>
<text x="30" y="150.7">100</text>
<text x="44.2" y="150.7">100</text>
<text x="58.4" y="150.7">100</text>
<text x="72.5" y="150.7">100</text>
<text x="86.7" y="150.7">100</text>
<text x="100.9" y="150.7">100</text>
<text x="33.4" y="156">D7</text>
<text x="33.4" y="157.8">LED_White</text>
<text x="47.5" y="156">D8</text>
<text x="47.5" y="157.8">LED_White</text>
<text x="61.7" y="156">D9</text>
<text x="61.7" y="157.8">LED_White</text>
<text x="75.9" y="156">D10</text>
<text x="75.9" y="157.8">LED_White</text>
<text x="90.1" y="156">D11</text>
<text x="90.1" y="157.8">LED_White</text>
<text x="104.3" y="156">D12</text>
<text x="104.3" y="157.8">LED_White</text>
<text x="168.6" y="176.6">Levi Balling</text>
<text x="168.6" y="174.9">Levi Balling</text>
<text x="168.6" y="178.4">*</text>
<text x="226.2" y="174.9">U of U Computer Engineering</text>
<text x="226.2" y="176.6">50 S. Central Campus Dr.</text>
<text x="226.2" y="178.4">Rm. 3280 MEB</text>
<text x="168.6" y="183.7">13</text>
<text x="226.2" y="180.2">Salt Lake City, UT</text>
</g>
<g font-size="1.6" fill="#800000">
<text x="130.5" y="47.9">SprinklerStation1</text>
<text x="169.5" y="47.9">SprinklerStation2</text>
<text x="210.3" y="47.9">SprinklerStation3</text>
<text x="133.4" y="53.2">VCC12</text>
<text x="151.8" y="49.7">Sprinkler_24_AC_VCC</text>
<text x="172.4" y="53.2">VCC12</text>
<text x="190.8" y="49.7">Sprinkler_24_AC_VCC</text>
<text x="213.1" y="53.2">VCC12</text>
<text x="231.5" y="49.7">Sprinkler_24_AC_VCC</text>
<text x="47.2" y="71">Sprinkler_24_AC_VCC</text>
<text x="47.2" y="72.8">SprinklerStation1</text>
<text x="47.2" y="76.3">SprinklerStation2</text>
<text x="47.2" y="74.5">SprinklerStation5</text>
<text x="132.3" y="74.5">Station1Trigger</text>
<text x="47.2" y="79.9">SprinklerStation3</text>
<text x="47.2" y="83.4">SprinklerStation4</text>
<text x="47.2" y="78.1">SprinklerStation6</text>
<text x="47.2" y="85.2">SprinklerGND</text>
<text x="132.3" y="85.2">Station2Trigger</text>
<text x="132.3" y="87">Station3Trigger</text>
<text x="155.4" y="85.2">GND</text>
<text x="194.4" y="85.2">GND</text>
<text x="235.1" y="85.2">GND</text>
<text x="29.5" y="94.1">GND</text>
<text x="134" y="95.9">SprinklerStation4</text>
<text x="41.2" y="101.2">VCC12</text>
<text x="136.9" y="101.2">VCC12</text>
<text x="155.3" y="97.6">Sprinkler_24_AC_VCC</text>
<text x="173" y="97.6">SprinklerStation5</text>
<text x="194.3" y="99.4">Sprinkler_24_AC_VCC</text>
<text x="212" y="97.6">SprinklerStation6</text>
<text x="233.3" y="99.4">Sprinkler_24_AC_VCC</text>
<text x="36.6" y="106.5">Demux_A</text>
<text x="36.6" y="104.7">VCC5</text>
<text x="175.9" y="103">VCC12</text>
<text x="214.9" y="103">VCC12</text>
<text x="36.6" y="108.3">Demux_B</text>
<text x="36.6" y="110.1">Demux_C</text>
<text x="36.6" y="111.8">Sprinkler_Demux_Enabled</text>
<text x="41.9" y="118.9">GND</text>
<text x="132.3" y="117.2">Station4Trigger</text>
<text x="49" y="129.6">GND</text>
<text x="89.7" y="133.1">VCC5</text>
<text x="158.9" y="133.1">GND</text>
<text x="197.9" y="134.9">GND</text>
<text x="236.9" y="134.9">GND</text>
<text x="29.5" y="143.8">Station1Trigger</text>
<text x="43.6" y="143.8">Station2Trigger</text>
<text x="57.8" y="143.8">Station3Trigger</text>
<text x="70.3" y="142">GND</text>
<text x="72" y="143.8">Station4Trigger</text>
<text x="86.2" y="143.8">Station5Trigger</text>
<text x="100.4" y="143.8">Station6Trigger</text>
<text x="109.3" y="138.5">GND</text>
<text x="132.3" y="140.2">Station6Trigger</text>
<text x="132.3" y="138.5">Station5Trigger</text>
<text x="27.7" y="165.1">GND</text>
<text x="41.9" y="165.1">GND</text>
<text x="56.1" y="165.1">GND</text>
<text x="70.3" y="165.1">GND</text>
<text x="84.5" y="165.1">GND</text>
<text x="98.6" y="165.1">GND</text>
</g>
</svg>
